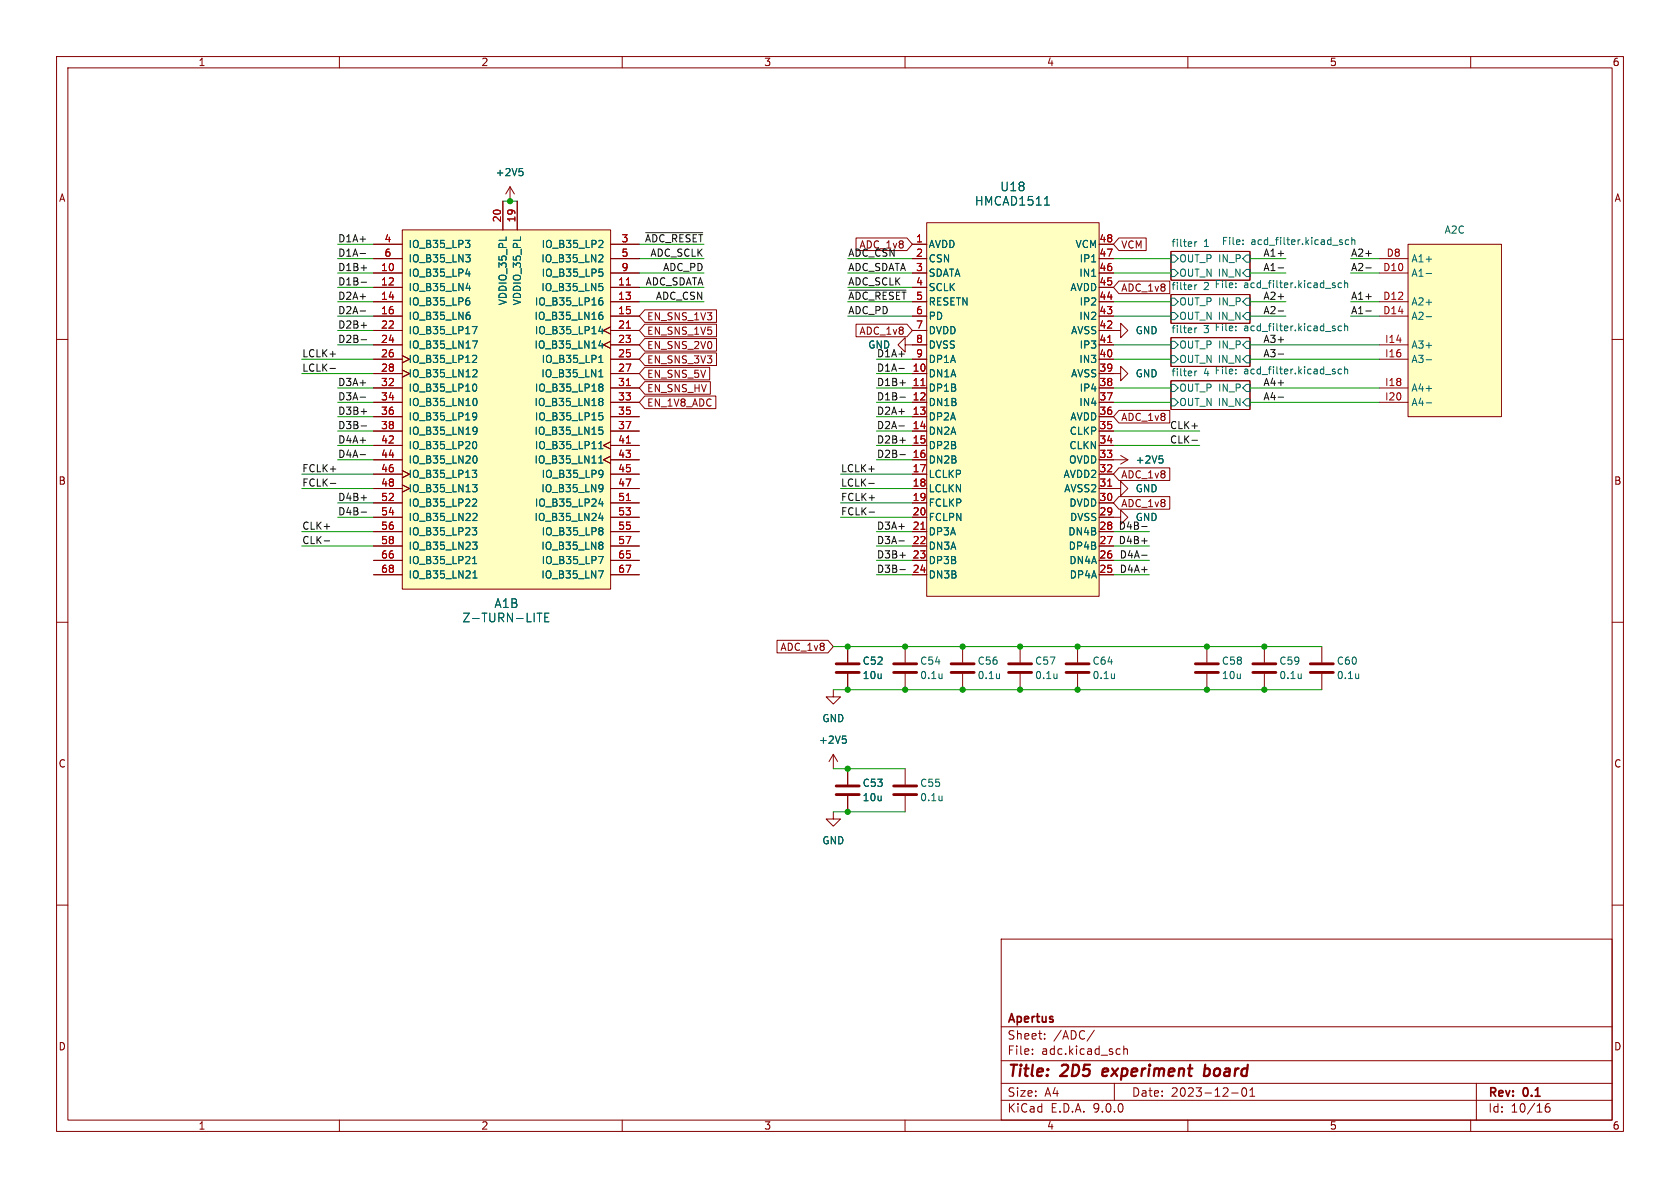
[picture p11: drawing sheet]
<svg xmlns="http://www.w3.org/2000/svg" width="297mm" height="210mm" viewBox="0 0 297 210" stroke-linecap="round" stroke-linejoin="round" font-family="sans-serif">
<g fill="none" stroke="#840000" stroke-width=".18">
<path d="M10 10h277v190h-277zM12 12h273v186h-273zM60 10v2M110 10v2M160 10v2M210 10v2M260 10v2M90.2 33l-.8 1.3M90.2 33l.7 1.3M90.2 33v2.6M207 44.5h14v5h-14zM207 59.7h14v5.1h-14z"/>
<path d="M207 52.1h14v5.1h-14zM10 60h2M207 67.3h14v5.1h-14zM285 60h2M10 110h2M170.2 114.3v2.8M170.2 119.1v2.8M190.5 114.3v2.8M190.5 119.1v2.8M285 110h2M10 160h2M177 166h108v32h-108z"/>
<path d="M285 160h2M60 198v2M110 198v2M160 198v2M177 194.5h108M177 191.5h108M177 187.5h108M177 181.5h108M182.5 186.3v.1M182.5 185.5v.1M184.7 183.6v.1M184.7 182.8v.1"/>
<path d="M193.5 182.1l-1.3 2M197 191.5v3M197.9 185.4l.1 .1M198 186.3l-.1 .1M198.7 184.9v1.5M198.7 185.5l.2-.1 .3 .1 .1 .9M210 198v2M217.7 193.2h1.2M219.7 192.4l.2-.1a.81 .81 0 0 1 .6 .6 .81 .81 0 0 1-.3 .8l-.2 .1a.81 .81 0 0 1-.3-1.4zM221 193.8h.8M221 192.7l.4-.4v1.5M260 198v2"/>
<path d="M261 191.5v6.5M273.9 195.1a.59 .59 0 0 0-.7 .6v.6l.1 .2 .4 .1 .3-.1v-.5l-.1-.3h-.4l-.3 .3"/>
</g>
<path d="M195.1 189l-.2 .9 .2 .3M195.9 189.4l-1 .1M213 189l.2-.1 .5 .1M213.1 188.2l-.3 2M213.7 190a.66 .66 0 0 1-.9 .1" fill="none" stroke="#840000" stroke-width=".4"/>
<g fill="none" stroke="#006464" stroke-width=".18">
<path d="M91.8 29.8h.6M92.2 30.3l.3 .2v.3l-.3 .3M207 47.6h.6l.7 .7-.7 .6h-.6zM207 45.1h.6l.7 .6-.7 .7h-.6zM207 55.2h.6l.7 .7-.7 .6h-.6zM207 52.7h.6l.7 .6-.7 .7h-.6zM211.2 42.7v.9M211.2 50.3v.9M211.2 58v.8M211.6 42.7l-.4 .3M211.6 58l-.4 .2M211.6 50.3l-.4 .3"/>
<path d="M218.5 50.1v.1M218.5 50.7v.2M218.5 57.7v.1M218.5 58.4v.1M219.7 43.1v.1M219.7 42.4v.2M220.3 47.6h.7v1.3h-.7l-.6-.6zM220.3 45.1h.7v1.3h-.7l-.6-.7zM220.3 55.2h.7v1.3h-.7l-.6-.6zM220.3 52.7h.7v1.3h-.7l-.6-.7zM235.7 50.4l.3 .1 .1 .2-.2 .2h-.2M235.7 58l.3 .1 .1 .2-.2 .2h-.2"/>
<path d="M235.7 57.6l.3 .1M235.7 50l.3 .1M237 42.8l.3 .1v.2l-.1 .1h-.3M237 42.4h.3M237.2 50.1l-.4-.1-.2 .2 .1 .6h.5M237.2 57.7l-.4-.1-.2 .3 .1 .5h.5M237.7 49.6v1.3M237.7 57.2v1.3M237.7 50.1l.2-.1 .3 .1 .1 .8M237.7 57.7l.2-.1 .3 .1 .1 .8M238.4 42.4h-.3l-.3 .2 .2 .6h.4M239 42.5l.2-.1h.3v.8"/>
<path d="M239 42v1.2M207 70.5h.6l.7 .6-.7 .7h-.6zM207 67.9h.6l.7 .7-.7 .6h-.6zM207 62.9h.6l.7 .6-.7 .6h-.6zM207 60.3h.6l.7 .7-.7 .6h-.6zM211.2 65.6v.8M211.6 65.6l-.4 .2M218.5 66v.1M218.5 65.3v.1M220.3 70.5h.7v1.3h-.7l-.6-.7zM220.3 67.9h.7v1.3h-.7l-.6-.6zM220.3 62.9h.7v1.2h-.7l-.6-.6z"/>
<path d="M220.3 60.3h.7v1.3h-.7l-.6-.6zM235.7 65.7h.3l.1 .2-.2 .2h-.2M235.7 65.2l.3 .1M237.2 65.3l-.4-.1-.2 .3 .1 .5h.5M237.7 65.4l.2-.2 .3 .1 .1 .8M237.7 64.8v1.3M176.7 119.1v.9M176.7 119.8l-.1 .1M197 119.1v.9M197 119.8v.1"/>
</g>
<path d="M168.1 117.3h4.1M168.1 118.9h4.1M188.5 117.3h4M188.5 118.9h4" fill="none" stroke="#840000" stroke-width=".51"/>
<path d="M163.8 39.4h30.5v66h-30.5z" fill="#ffffc2"/>
<g fill="none" stroke="#840000" stroke-width=".18">
<path d="M163.8 39.4h30.5v66h-30.5zM161.3 45.7h2.5M161.3 48.3h2.5M161.3 50.8h2.5M161.3 53.3h2.5M161.3 55.9h2.5M161.3 58.4h2.5M161.3 43.2h2.5M194.3 45.7h2.5M194.3 48.3h2.5M194.3 50.8h2.5M194.3 53.3h2.5"/>
<path d="M194.3 55.9h2.5M194.3 58.4h2.5M194.3 43.2h2.5M160 61v-1.3l-1.3 1.3 1.3 1.2v-1.2h3.8M161.3 63.5h2.5M161.3 66h2.5M161.3 68.6h2.5M161.3 71.1h2.5M161.3 73.7h2.5M161.3 76.2h2.5M161.3 78.7h2.5M194.3 61h2.5"/>
<path d="M194.3 63.5h2.5M194.3 66h2.5M194.3 68.6h2.5M194.3 71.1h2.5M194.3 73.7h2.5M194.3 76.2h2.5M194.3 78.7h2.5M161.3 81.3h2.5M161.3 83.8h2.5M161.3 86.4h2.5M161.3 88.9h2.5M161.3 91.4h2.5"/>
<path d="M161.3 94h2.5M161.3 96.5h2.5M161.3 99.1h2.5M194.3 81.3h2.5M194.3 83.8h2.5M194.3 86.4h2.5M194.3 88.9h2.5M194.3 91.4h2.5M194.3 94h2.5M194.3 96.5h2.5M194.3 99.1h2.5M161.3 101.6h2.5"/>
<path d="M194.3 101.6h2.5M213.4 114.3v2.8M213.4 119.1v2.8M223.5 114.3v2.8M223.5 119.1v2.8M233.7 114.3v2.8M233.7 119.1v2.8"/>
</g>
<path d="M162.8 68.2h.7M195.8 60.5h.7M162.8 93.6h.7M195.8 85.9h.7" fill="none" stroke="#a90000" stroke-width=".18"/>
<path d="M184.7 36.3h.8M184.9 35l.2-.3v1.6M193 46.3h.7M230 119.1v.9M230 119.8v.1M240.2 119.1v.9M240.2 119.8l-.1 .1" fill="none" stroke="#006464" stroke-width=".18"/>
<path d="M211.3 117.3h4.1M211.3 118.9h4.1M221.5 117.3h4.1M221.5 118.9h4.1M231.6 117.3h4.1M231.6 118.9h4.1" fill="none" stroke="#840000" stroke-width=".51"/>
<path d="M248.9 43.2h16.5v30.5h-16.5z" fill="#ffffc2"/>
<g fill="none" stroke="#840000" stroke-width=".18">
<path d="M196.8 58.4h1.3v-1.2l1.3 1.2-1.3 1.3v-1.3M243.8 45.7h5.1M243.8 48.3h5.1M243.8 53.3h5.1M243.8 55.9h5.1M248.9 43.2h16.5v30.5h-16.5zM196.8 66h1.3v-1.2l1.3 1.2-1.3 1.3v-1.3M243.8 61h5.1M243.8 63.5h5.1M243.8 68.6h5.1M243.8 71.1h5.1M149.9 114.3v2.8"/>
<path d="M149.9 119.1v2.8M160 114.3v2.8M160 119.1v2.8"/>
</g>
<path d="M252.1 48.4h1M252.1 56h1M252.1 63.6h1M252.1 71.2h1M166.5 119.1v.9M166.5 119.8v.1" fill="none" stroke="#006464" stroke-width=".18"/>
<path d="M147.8 117.3h4.1M147.8 118.9h4.1M158 117.3h4.1M158 118.9h4.1" fill="none" stroke="#840000" stroke-width=".51"/>
<path d="M71.1 40.6h36.8v63.5h-36.8z" fill="#ffffc2"/>
<g fill="none" stroke="#840000" stroke-width=".18">
<path d="M88.9 35.6v5M91.4 35.6v5M66 43.2h5.1M66 45.7h5.1M66 48.3h5.1M66 50.8h5.1M66 53.3h5.1M66 55.9h5.1M66 58.4h5.1M71.1 40.6h36.8v63.5h-36.8zM107.9 57.8l-1.2 .6 1.2 .7M107.9 43.2h5.1"/>
<path d="M107.9 45.7h5.1M107.9 48.3h5.1M107.9 50.8h5.1M107.9 53.3h5.1M107.9 55.9h5.1M107.9 58.4h5.1M114 54.8h12.7v2.2h-12.7l-1-1.1zM114 57.3h12.7v2.2h-12.7l-1-1.1zM114 59.8h12.7v2.3h-12.7l-1-1.1zM151.3 57.3h9l1 1.1-1 1.1h-9zM151.3 42.1h9l1 1.1-1 1.1h-9zM161.3 43.2h2.5"/>
<path d="M161.3 45.7h2.5M161.3 48.3h2.5M161.3 50.8h2.5M161.3 53.3h2.5M161.3 55.9h2.5M161.3 58.4h2.5M194.3 43.2h2.5M194.3 45.7h2.5M194.3 48.3h2.5M194.3 50.8h2.5M194.3 53.3h2.5M194.3 55.9h2.5"/>
<path d="M194.3 58.4h2.5M197.8 49.7h9v2.2h-9l-1-1.1zM197.8 42.1h4.8v2.2h-4.8l-1-1.1zM66 61h5.1M66 63.5h5.1M66 66h5.1M66 68.6h5.1M66 71.1h5.1M66 73.7h5.1M66 76.2h5.1M66 78.7h5.1M71.1 62.9l1.3 .6-1.3 .6"/>
<path d="M71.1 65.4l1.3 .6-1.3 .7M107.9 60.3l-1.2 .7 1.2 .6M107.9 78.1l-1.2 .6 1.2 .7M107.9 61h5.1M107.9 63.5h5.1M107.9 66h5.1M107.9 68.6h5.1M107.9 71.1h5.1M107.9 73.7h5.1M107.9 76.2h5.1M107.9 78.7h5.1M114 67.5h11.6v2.2h-11.6l-1-1.1z"/>
<path d="M114 64.9h11.5v2.3h-11.5l-1-1.2zM114 70h12.5v2.2h-12.5l-1-1.1zM114 62.4h12.7v2.2h-12.7l-1-1.1zM161.3 61h2.5M161.3 63.5h2.5M161.3 66h2.5M161.3 68.6h2.5M161.3 71.1h2.5M161.3 73.7h2.5M161.3 76.2h2.5M161.3 78.7h2.5M194.3 61h2.5"/>
<path d="M194.3 63.5h2.5M194.3 66h2.5M194.3 68.6h2.5M194.3 71.1h2.5M194.3 73.7h2.5M194.3 76.2h2.5M194.3 78.7h2.5M197.8 72.5h9v2.3h-9l-1-1.1zM66 81.3h5.1M66 83.8h5.1M66 86.4h5.1M66 88.9h5.1"/>
<path d="M66 91.4h5.1M66 94h5.1M66 96.5h5.1M66 99.1h5.1M71.1 83.2l1.3 .6-1.3 .7M71.1 85.7l1.3 .7-1.3 .6M107.9 80.6l-1.2 .7 1.2 .6M107.9 81.3h5.1M107.9 83.8h5.1M107.9 86.4h5.1M107.9 88.9h5.1M107.9 91.4h5.1"/>
<path d="M107.9 94h5.1M107.9 96.5h5.1M107.9 99.1h5.1M161.3 81.3h2.5M161.3 83.8h2.5M161.3 86.4h2.5M161.3 88.9h2.5M161.3 91.4h2.5M161.3 94h2.5M161.3 96.5h2.5M161.3 99.1h2.5M194.3 86.4h3.8v-1.3l1.3 1.3-1.3 1.2v-1.2"/>
<path d="M194.3 91.4h3.8v-1.2l1.3 1.2-1.3 1.3v-1.3M194.3 81.3h5.1M194.3 83.8h2.5M194.3 88.9h2.5M194.3 94h2.5M194.3 96.5h2.5M194.3 99.1h2.5M197.8 82.7h9v2.2h-9l-1-1.1zM197.8 87.8h9v2.2h-9l-1-1.1zM198.1 80.5l1.3 .8M199.4 81.3l-1.3 .7M66 101.6h5.1"/>
<path d="M107.9 101.6h5.1M137.4 113.2h9l.9 1.1-.9 1.1h-9zM149.9 114.3v2.8M149.9 119.1v2.8M161.3 101.6h2.5M180.3 114.3v2.8M180.3 119.1v2.8M194.3 101.6h2.5M147.3 121.9v1.3h1.3l-1.3 1.3-1.3-1.3h1.3M147.3 133.4l-.7 1.2M147.3 133.4l.8 1.2M147.3 133.4v2.5"/>
<path d="M149.9 135.9v2.8M160 135.9v2.8M147.3 143.5v1.3h1.3l-1.3 1.3-1.3-1.3h1.3M149.9 140.7v2.8M160 140.7v2.8"/>
</g>
<g fill="none" stroke="#006464" stroke-width=".18">
<path d="M91.8 29.8h.6M92.2 30.3l.3 .2v.3l-.3 .3M184.7 36.3h.8M184.9 35l.2-.3v1.6M82.3 42.5h.8l-.5 .5M82.3 45h.8l-.4 .5M82.3 48.4h.8M82.4 51h.8M82.6 53.1h.2l.3 .3-.1 .4-.4 .1M82.7 52.6h.2M82.8 55.2h.2M82.8 43l.3 .2v.3l-.3 .3"/>
<path d="M82.9 45.5l.2 .3v.3l-.2 .2M82.9 55.7l.2 .2v.3l-.2 .3M82.9 48v.8M83 50.5v.9M83.5 57.7h.8l-.5 1.3M105.9 47.6h.6M105.9 50.1h.6M106 42.5l.5 .1 .1 .3-.8 .9h.8M106 48.1h.3l.3 .2-.1 .5h-.5M106.1 53.1h.2l.3 .3-.1 .4-.4 .1M106.1 55.7h.2l.3 .2-.1 .4-.4 .2M106.2 57.7l-.3 .9h.8"/>
<path d="M106.3 50.6l.3 .2v.3l-.3 .3M106.3 45l.3 .3-.1 .3-.7 .7h.8M106.5 52.6l-.4 .1M106.5 55.2l-.4 .1M106.5 58.2v.8M193 46.3h.7M83.5 60.3h.9l-.6 1.2M83.7 62.8l.4 .1 .2 .3-.8 .9h.8M83.7 68l.1-.1a.68 .68 0 0 1 .5 .6 .68 .68 0 0 1-.5 .7l-.1-.1M83.7 78.1l.1-.1a.68 .68 0 0 1 .5 .7 .68 .68 0 0 1-.5 .6h-.1M83.8 73l.4 .1a.84 .84 0 0 1-.3 1.1h-.2M83.8 65.3l.4 .1 .1 .3-.8 .9h.8"/>
<path d="M83.8 70.5l.1-.1a.68 .68 0 0 1 .4 .7 .68 .68 0 0 1-.4 .6l-.1-.1M83.8 75.5l.5 .1a.84 .84 0 0 1-.3 1.2h-.3M84.3 73.5l-.3 .3h-.2M84.3 76.1l-.2 .2h-.3M105.9 64.1h.7M105.9 66.6h.7M105.9 79.3h.7M105.9 78.4l.3-.4v1.3M105.9 73h.6M105.9 75.5h.6M106 63.1l.2-.3v1.3M106 65.7l.2-.4v1.3"/>
<path d="M106 73.5h.3l.3 .2-.1 .5h-.5M106 76h.3l.3 .2-.1 .5-.5 .1M106.1 67.9h.2l.3 .2-.3 .3M106.1 70.4h.2l.3 .3-.3 .3M106.1 68.4h.2M106.1 71h.2M106.2 60.2l-.3 .9h.8M106.3 68.4l.3 .3v.2l-.1 .2-.4 .1M106.3 71l.3 .2v.3l-.1 .1-.4 .1M106.5 60.7v.8M83.5 83.1h.8l-.5 .5 .4 .1 .1 .5-.3 .2h-.3M83.5 93.3h.8l-.5 .5 .4 .1 .1 .4-.3 .3h-.3"/>
<path d="M83.5 85.7h.8l-.4 .5 .4 .1v.4l-.2 .2h-.4M83.5 95.8h.8l-.4 .5 .4 .1v.5l-.2 .2h-.4M83.5 99.6h.8M83.5 98.7l.4-.3v1.2M83.7 88.2l.4 .1 .2 .3-.8 .9h.8M83.8 80.7l.1-.1a.68 .68 0 0 1 .4 .6 .68 .68 0 0 1-.4 .7l-.1-.1M83.8 90.7l.4 .1 .1 .3-.8 .9h.8M105.8 98.4h.9l-.6 1.2M105.9 81.9h.7M105.9 81l.3-.4v1.3M106.1 83.1l.4 .2a.84 .84 0 0 1-.3 1.1M106.1 93.3h.2l.3 .2-.3 .3"/>
<path d="M106.1 93.8h.2M106.2 88.1l-.3 1h.8M106.2 90.7l-.3 .9h.8M106.3 93.8l.3 .3v.2l-.1 .2-.4 .1M106.3 85.7l.2 .1a1.03 1.03 0 0 1-.2 1.1M106.3 95.8l.3 .3-.3 .3 .3 .2v.3l-.3 .2M106.5 88.6v.9M106.5 91.2v.8M106.6 83.7l-.3 .2h-.2M106.6 86.2l-.3 .3M204.9 80.6h.6M205.4 81.1l.2 .2v.3l-.2 .3"/>
<path d="M83.6 102.2h.7M83.6 101.3l.4-.4v1.3M94.9 108.4h.9M95.4 108.4v1.5M96.3 109.1h.5M97 108.4h-.7v1.5h.7M105.8 100.9h.9l-.6 1.3M186.9 119.1v.9M186.9 119.8l-.1 .1M149 130.1h.6M149.4 130.6l.2 .2v.3l-.2 .3M166.5 140.7v.8"/>
<path d="M166.5 141.4v.1"/>
</g>
<path d="M110.7 50.4h.8M110.7 58h.8M110.7 68.2h.8M110.7 78.3h.8M162.8 68.2h.7M195.8 60.5h.7M110.7 88.5h.8M162.8 93.6h.7M195.8 85.9h.7" fill="none" stroke="#a90000" stroke-width=".18"/>
<path d="M178.3 117.3h4.1M178.3 118.9h4.1M147.8 138.9h4.1M158 138.9h4.1M147.8 140.5h4.1M158 140.5h4.1" fill="none" stroke="#840000" stroke-width=".51"/>
<g fill="none" stroke="#0f0f0f" stroke-width=".18">
<path d="M63.7 55h.9M63.7 44.8h.9M63.8 47.4h1M63.8 57.5h1M63.8 49.9h1M114.1 41.1h10.1M150.1 51.3h10.1M226 47.4h.9M226 55h.9M241.5 47.4h.9M241.5 55h.9M58.3 65.1h1"/>
<path d="M63.7 70.2h.9M63.8 75.3h1M63.8 60.1h1M63.8 72.8h1M158.9 75.3h1M158.9 65.1h1M159.1 77.8h1M159.1 67.7h1M159.1 70.2h1M210.7 77.8h1M226 70.2h.9M226 62.6h.9"/>
<path d="M57.3 95.6h1M58.4 85.5h1M63.7 80.4h.9M63.8 90.5h1M63.8 88h1M153.6 85.5h1M153.6 90.5h1M158.9 95.6h1M159.1 80.4h1M159.1 98.2h1M201.8 95.6h1M201.8 98.2h1"/>
<path d="M201.8 93.1h1M159.1 100.7h1"/>
</g>
<g fill="none" stroke="#009600" stroke-width=".18">
<path d="M88.9 35.6h2.5M59.7 45.7h6.3M59.7 53.3h6.3M59.7 50.8h6.3M59.7 48.3h6.3M59.7 43.2h6.3M59.7 55.9h6.3M59.7 58.4h6.3M113 45.7h11.5M113 53.3h11.5M113 50.8h11.5M113 48.3h11.5"/>
<path d="M113 43.2h11.5M149.9 45.7h11.4M149.9 53.3h11.4M149.9 50.8h11.4M149.9 48.3h11.4M149.9 55.9h11.4M196.8 45.7h10.2M196.8 53.3h10.2M196.8 48.3h10.2M196.8 55.9h10.2M221 45.7h6.3M221 53.3h6.3"/>
<path d="M221 48.3h6.3M221 55.9h6.3M238.8 45.7h5M238.8 53.3h5M238.8 48.3h5M238.8 55.9h5M53.3 66h12.7M53.3 63.5h12.7M59.7 76.2h6.3M59.7 78.7h6.3M59.7 73.7h6.3M59.7 68.6h6.3"/>
<path d="M59.7 71.1h6.3M59.7 61h6.3M154.9 76.2h6.4M154.9 78.7h6.4M154.9 73.7h6.4M154.9 68.6h6.4M154.9 71.1h6.4M154.9 66h6.4M154.9 63.5h6.4M196.8 76.2h15.3M196.8 78.7h15.3M196.8 68.6h10.2"/>
<path d="M196.8 71.1h10.2M196.8 61h10.2M196.8 63.5h10.2M221 68.6h22.8M221 71.1h22.8M221 61h22.8M221 63.5h22.8M53.3 86.4h12.7M53.3 94h12.7M53.3 96.5h12.7M53.3 83.8h12.7M59.7 88.9h6.3"/>
<path d="M59.7 91.4h6.3M59.7 81.3h6.3M148.6 88.9h12.7M148.6 86.4h12.7M148.6 91.4h12.7M148.6 83.8h12.7M154.9 99.1h6.4M154.9 94h6.4M154.9 96.5h6.4M154.9 81.3h6.4M196.8 99.1h6.4M196.8 94h6.4"/>
<path d="M196.8 96.5h6.4M147.3 114.3h86.4M154.9 101.6h6.4M196.8 101.6h6.4M147.3 135.9h12.7M147.3 121.9h86.4M147.3 143.5h12.7"/>
</g>
<g fill="#009600" stroke="#009600" stroke-width=".18">
<circle cx="190.5" cy="121.9" r=".46"/>
<circle cx="190.5" cy="114.3" r=".46"/>
<circle cx="223.5" cy="114.3" r=".46"/>
<circle cx="213.4" cy="114.3" r=".46"/>
<circle cx="213.4" cy="121.9" r=".46"/>
<circle cx="223.5" cy="121.9" r=".46"/>
<circle cx="149.9" cy="114.3" r=".46"/>
<circle cx="160" cy="114.3" r=".46"/>
<circle cx="170.2" cy="114.3" r=".46"/>
<circle cx="160" cy="121.9" r=".46"/>
<circle cx="170.2" cy="121.9" r=".46"/>
<circle cx="149.9" cy="121.9" r=".46"/>
<circle cx="180.3" cy="121.9" r=".46"/>
<circle cx="180.3" cy="114.3" r=".46"/>
<circle cx="149.9" cy="135.9" r=".46"/>
<circle cx="149.9" cy="143.5" r=".46"/>
<circle cx="90.2" cy="35.6" r=".46"/>
</g>
<g font-size="2.8" fill="#840000">
<text x="178" y="190.9">Title:</text>
<text x="187.7" y="190.9">2D5</text>
<text x="195.8" y="190.9">experiment</text>
<text x="214.5" y="190.9">board</text>
</g>
<g font-size="2.1" fill="#006464">
<text x="176.7" y="34">U18</text>
<text x="172.2" y="36.6">HMCAD1511</text>
<text x="87.3" y="107.7">A1B</text>
<text x="81.7" y="110.2">Z-TURN-LITE</text>
</g>
<g font-size="2.1" fill="#840000">
<text x="178" y="184">Sheet:</text>
<text x="178" y="181.2">Apertus</text>
<text x="186.2" y="184">/ADC/</text>
<text x="178" y="186.7">File:</text>
<text x="184.1" y="186.7">adc.kicad_sch</text>
<text x="178" y="196.9">KiCad</text>
<text x="178" y="194.1">Size:</text>
<text x="184.7" y="194.1">A4</text>
<text x="185.7" y="196.9">E.D.A.</text>
<text x="193.3" y="196.9">9.0.0</text>
<text x="200" y="194.1">Date:</text>
<text x="207" y="194.1">2023-12-01</text>
<text x="263" y="194.3">Rev:</text>
<text x="263" y="196.9">Id:</text>
<text x="267.1" y="196.9">10/16</text>
<text x="269.4" y="194.3">0.1</text>
</g>
<g font-size="1.8" fill="#840000">
<text x="35" y="11.9">1</text>
<text x="85" y="11.9">2</text>
<text x="135" y="11.9">3</text>
<text x="185" y="11.9">4</text>
<text x="235" y="11.9">5</text>
<text x="285" y="11.9">6</text>
<text x="10.3" y="35.9">A</text>
<text x="285.3" y="35.9">A</text>
<text x="198.1" y="44.1">VCM</text>
<text x="198.1" y="51.8">ADC_1v8</text>
<text x="114.3" y="56.8">EN_SNS_1V3</text>
<text x="114.3" y="59.4">EN_SNS_1V5</text>
<text x="151.8" y="59.4">ADC_1v8</text>
<text x="114.3" y="64.5">EN_SNS_3V3</text>
<text x="114.3" y="61.9">EN_SNS_2V0</text>
<text x="114.3" y="69.5">EN_SNS_HV</text>
<text x="114.3" y="67">EN_SNS_5V</text>
<text x="114.3" y="72.1">EN_1V8_ADC</text>
<text x="198.1" y="74.6">ADC_1v8</text>
<text x="10.3" y="85.9">B</text>
<text x="198.1" y="84.8">ADC_1v8</text>
<text x="198.1" y="89.9">ADC_1v8</text>
<text x="285.3" y="85.9">B</text>
<text x="137.9" y="115.3">ADC_1v8</text>
<text x="10.3" y="135.9">C</text>
<text x="285.3" y="135.9">C</text>
<text x="10.3" y="185.9">D</text>
<text x="285.3" y="185.9">D</text>
<text x="35" y="199.9">1</text>
<text x="85" y="199.9">2</text>
<text x="135" y="199.9">3</text>
<text x="185" y="199.9">4</text>
<text x="235" y="199.9">5</text>
<text x="285" y="199.9">6</text>
</g>
<g font-size="1.8" fill="#006464">
<text x="87.5" y="31.3">+2V5</text>
<text x="255.3" y="41.5">A2C</text>
<text x="72.1" y="44">IO_B35_LP3</text>
<text x="72.1" y="46.6">IO_B35_LN3</text>
<text x="95.6" y="46.6">IO_B35_LN2</text>
<text x="95.7" y="44">IO_B35_LP2</text>
<text x="164.1" y="46.6">CSN</text>
<text x="164.1" y="44">AVDD</text>
<text x="190" y="44">VCM</text>
<text x="190.8" y="46.6">IP1</text>
<text x="207" y="43.7">filter</text>
<text x="208.4" y="46.6">OUT_P IN_P</text>
<text x="212.8" y="43.7">1</text>
<text x="215.9" y="43.6">File:</text>
<text x="221.1" y="43.6">acd_filter.kicad_sch</text>
<text x="249.4" y="46.6">A1+</text>
<text x="72.1" y="49.1">IO_B35_LP4</text>
<text x="72.1" y="51.7">IO_B35_LN4</text>
<text x="95.6" y="51.7">IO_B35_LN5</text>
<text x="95.7" y="49.1">IO_B35_LP5</text>
<text x="164.1" y="49.1">SDATA</text>
<text x="164.1" y="51.7">SCLK</text>
<text x="189.1" y="51.7">AVDD</text>
<text x="190.7" y="49.1">IN1</text>
<text x="207" y="51.4">filter</text>
<text x="208.4" y="49.1">OUT_N IN_N</text>
<text x="212.8" y="51.4">2 File:</text>
<text x="219.9" y="51.3">acd_filter.kicad_sch</text>
<text x="249.4" y="49.1">A1-</text>
<text x="72.1" y="54.2">IO_B35_LP6</text>
<text x="72.1" y="56.7">IO_B35_LN6</text>
<text x="72.1" y="59.3">IO_B35_LP17</text>
<text x="89.8" y="54.1" transform="rotate(-90 89.8 54.1)">VDDIO_35_PL</text>
<text x="92.3" y="54.1" transform="rotate(-90 92.3 54.1)">VDDIO_35_PL</text>
<text x="94.4" y="56.7">IO_B35_LN16</text>
<text x="94.5" y="54.2">IO_B35_LP16</text>
<text x="94.5" y="59.3">IO_B35_LP14</text>
<text x="164.1" y="54.2">RESETN</text>
<text x="164.1" y="56.7">PD</text>
<text x="164.1" y="59.3">DVDD</text>
<text x="189.3" y="59.3">AVSS</text>
<text x="190.7" y="56.7">IN2</text>
<text x="190.8" y="54.2">IP2</text>
<text x="200.7" y="59.3">GND</text>
<text x="207" y="59">filter</text>
<text x="208.4" y="56.7">OUT_N IN_N</text>
<text x="208.4" y="54.2">OUT_P IN_P</text>
<text x="212.8" y="59">3 File:</text>
<text x="219.9" y="58.9">acd_filter.kicad_sch</text>
<text x="249.4" y="54.2">A2+</text>
<text x="249.4" y="56.7">A2-</text>
<text x="72.1" y="61.8">IO_B35_LN17</text>
<text x="72.1" y="64.4">IO_B35_LP12</text>
<text x="94.4" y="61.8">IO_B35_LN14</text>
<text x="95.7" y="64.4">IO_B35_LP1</text>
<text x="153.4" y="61.8">GND</text>
<text x="164.1" y="61.8">DVSS</text>
<text x="164.1" y="64.4">DP1A</text>
<text x="190.7" y="64.4">IN3</text>
<text x="190.8" y="61.8">IP3</text>
<text x="208.4" y="64.4">OUT_N IN_N</text>
<text x="208.4" y="61.8">OUT_P IN_P</text>
<text x="249.4" y="61.8">A3+</text>
<text x="249.4" y="64.4">A3-</text>
<text x="72.1" y="66.9">IO_B35_LN12</text>
<text x="72.1" y="69.4">IO_B35_LP10</text>
<text x="72.1" y="72">IO_B35_LN10</text>
<text x="94.4" y="72">IO_B35_LN18</text>
<text x="94.5" y="69.4">IO_B35_LP18</text>
<text x="95.6" y="66.9">IO_B35_LN1</text>
<text x="164.1" y="66.9">DN1A</text>
<text x="164.1" y="69.4">DP1B</text>
<text x="164.1" y="72">DN1B</text>
<text x="189.3" y="66.9">AVSS</text>
<text x="190.7" y="72">IN4</text>
<text x="190.8" y="69.4">IP4</text>
<text x="200.7" y="66.9">GND</text>
<text x="207" y="66.6">filter</text>
<text x="208.4" y="72">OUT_N IN_N</text>
<text x="208.4" y="69.4">OUT_P IN_P</text>
<text x="212.8" y="66.6">4 File:</text>
<text x="219.9" y="66.5">acd_filter.kicad_sch</text>
<text x="249.4" y="69.4">A4+</text>
<text x="249.4" y="72">A4-</text>
<text x="72.1" y="74.5">IO_B35_LP19</text>
<text x="72.1" y="77.1">IO_B35_LN19</text>
<text x="94.4" y="77.1">IO_B35_LN15</text>
<text x="94.5" y="74.5">IO_B35_LP15</text>
<text x="164.1" y="74.5">DP2A</text>
<text x="164.1" y="77.1">DN2A</text>
<text x="189" y="77.1">CLKP</text>
<text x="189.1" y="74.5">AVDD</text>
<text x="72.1" y="79.6">IO_B35_LP20</text>
<text x="72.1" y="82.1">IO_B35_LN20</text>
<text x="94.4" y="82.1">IO_B35_LN11</text>
<text x="94.5" y="79.6">IO_B35_LP11</text>
<text x="164.1" y="79.6">DP2B</text>
<text x="164.1" y="82.1">DN2B</text>
<text x="188.9" y="82.1">OVDD</text>
<text x="189" y="79.6">CLKN</text>
<text x="200.7" y="82.1">+2V5</text>
<text x="72.1" y="84.7">IO_B35_LP13</text>
<text x="72.1" y="87.2">IO_B35_LN13</text>
<text x="72.1" y="89.8">IO_B35_LP22</text>
<text x="94.5" y="89.8">IO_B35_LP24</text>
<text x="95.6" y="87.2">IO_B35_LN9</text>
<text x="95.7" y="84.7">IO_B35_LP9</text>
<text x="164.1" y="84.7">LCLKP</text>
<text x="164.1" y="87.2">LCLKN</text>
<text x="164.1" y="89.8">FCLKP</text>
<text x="187.9" y="84.7">AVDD2</text>
<text x="188" y="87.2">AVSS2</text>
<text x="189" y="89.8">DVDD</text>
<text x="200.7" y="87.2">GND</text>
<text x="72.1" y="92.3">IO_B35_LN22</text>
<text x="72.1" y="94.8">IO_B35_LP23</text>
<text x="94.4" y="92.3">IO_B35_LN24</text>
<text x="95.7" y="94.8">IO_B35_LP8</text>
<text x="164.1" y="92.3">FCLPN</text>
<text x="164.1" y="94.8">DP3A</text>
<text x="188.8" y="94.8">DN4B</text>
<text x="189.1" y="92.3">DVSS</text>
<text x="197.7" y="93.7">D4B-</text>
<text x="200.7" y="92.3">GND</text>
<text x="72.1" y="97.4">IO_B35_LN23</text>
<text x="72.1" y="99.9">IO_B35_LP21</text>
<text x="95.6" y="97.4">IO_B35_LN8</text>
<text x="95.7" y="99.9">IO_B35_LP7</text>
<text x="164.1" y="97.4">DN3A</text>
<text x="164.1" y="99.9">DP3B</text>
<text x="188.8" y="97.4">DP4B</text>
<text x="189" y="99.9">DN4A</text>
<text x="72.1" y="102.5">IO_B35_LN21</text>
<text x="95.6" y="102.5">IO_B35_LN7</text>
<text x="164.1" y="102.5">DN3B</text>
<text x="189" y="102.5">DP4A</text>
<text x="152.4" y="117.7">C52</text>
<text x="162.6" y="117.7">C54</text>
<text x="172.7" y="117.7">C56</text>
<text x="182.9" y="117.7">C57</text>
<text x="193" y="117.7">C64</text>
<text x="215.9" y="117.7">C58</text>
<text x="226.1" y="117.7">C59</text>
<text x="236.2" y="117.7">C60</text>
<text x="152.4" y="120.2">10u</text>
<text x="162.6" y="120.2">0.1u</text>
<text x="172.7" y="120.2">0.1u</text>
<text x="182.9" y="120.2">0.1u</text>
<text x="193" y="120.2">0.1u</text>
<text x="215.9" y="120.2">10u</text>
<text x="226.1" y="120.2">0.1u</text>
<text x="236.2" y="120.2">0.1u</text>
<text x="144.7" y="131.7">+2V5</text>
<text x="145.3" y="127.9">GND</text>
<text x="152.4" y="139.3">C53</text>
<text x="152.4" y="141.8">10u</text>
<text x="162.6" y="139.3">C55</text>
<text x="162.6" y="141.8">0.1u</text>
<text x="145.3" y="149.5">GND</text>
</g>
<g font-size="1.8" fill="#a90000">
<text x="88.6" y="39.4" transform="rotate(-90 88.6 39.4)">20</text>
<text x="91.2" y="39.4" transform="rotate(-90 91.2 39.4)">19</text>
<text x="67.9" y="42.9">4</text>
<text x="67.9" y="45.5">6</text>
<text x="109.8" y="42.9">3</text>
<text x="109.8" y="45.5">5</text>
<text x="161.9" y="45.5">2</text>
<text x="161.9" y="42.9">1</text>
<text x="194.3" y="42.9">48</text>
<text x="194.3" y="45.5">47</text>
<text x="245" y="45.5">D8</text>
<text x="67.3" y="48">10</text>
<text x="67.3" y="50.5">12</text>
<text x="67.3" y="53.1">14</text>
<text x="109.2" y="50.5">11</text>
<text x="109.2" y="53.1">13</text>
<text x="109.8" y="48">9</text>
<text x="161.9" y="48">3</text>
<text x="161.9" y="50.5">4</text>
<text x="161.9" y="53.1">5</text>
<text x="194.3" y="48">46</text>
<text x="194.3" y="50.5">45</text>
<text x="194.3" y="53.1">44</text>
<text x="244.4" y="48">D10</text>
<text x="244.4" y="53.1">D12</text>
<text x="67.3" y="55.6">16</text>
<text x="67.3" y="58.2">22</text>
<text x="109.2" y="55.6">15</text>
<text x="109.2" y="58.2">21</text>
<text x="161.9" y="55.6">6</text>
<text x="161.9" y="58.2">7</text>
<text x="194.3" y="55.6">43</text>
<text x="194.3" y="58.2">42</text>
<text x="244.4" y="55.6">D14</text>
<text x="67.3" y="60.7">24</text>
<text x="67.3" y="63.2">26</text>
<text x="67.3" y="65.8">28</text>
<text x="109.2" y="60.7">23</text>
<text x="109.2" y="63.2">25</text>
<text x="109.2" y="65.8">27</text>
<text x="161.2" y="65.8">10</text>
<text x="161.9" y="60.7">8</text>
<text x="161.9" y="63.2">9</text>
<text x="194.3" y="60.7">41</text>
<text x="194.3" y="63.2">40</text>
<text x="194.3" y="65.8">39</text>
<text x="244.8" y="60.7">I14</text>
<text x="244.8" y="63.2">I16</text>
<text x="67.3" y="68.3">32</text>
<text x="67.3" y="70.9">34</text>
<text x="109.2" y="68.3">31</text>
<text x="109.2" y="70.9">33</text>
<text x="161.2" y="68.3">11</text>
<text x="161.2" y="70.9">12</text>
<text x="194.3" y="68.3">38</text>
<text x="194.3" y="70.9">37</text>
<text x="244.8" y="68.3">I18</text>
<text x="244.8" y="70.9">I20</text>
<text x="67.3" y="73.4">36</text>
<text x="67.3" y="75.9">38</text>
<text x="109.2" y="73.4">35</text>
<text x="109.2" y="75.9">37</text>
<text x="161.2" y="73.4">13</text>
<text x="161.2" y="75.9">14</text>
<text x="194.3" y="73.4">36</text>
<text x="194.3" y="75.9">35</text>
<text x="67.3" y="78.5">42</text>
<text x="67.3" y="81">44</text>
<text x="67.3" y="83.6">46</text>
<text x="109.2" y="78.5">41</text>
<text x="109.2" y="81">43</text>
<text x="109.2" y="83.6">45</text>
<text x="161.2" y="78.5">15</text>
<text x="161.2" y="81">16</text>
<text x="161.2" y="83.6">17</text>
<text x="194.3" y="78.5">34</text>
<text x="194.3" y="81">33</text>
<text x="194.3" y="83.6">32</text>
<text x="67.3" y="86.1">48</text>
<text x="67.3" y="88.6">52</text>
<text x="109.2" y="86.1">47</text>
<text x="109.2" y="88.6">51</text>
<text x="161.2" y="86.1">18</text>
<text x="161.2" y="88.6">19</text>
<text x="194.3" y="86.1">31</text>
<text x="194.3" y="88.6">30</text>
<text x="67.3" y="91.2">54</text>
<text x="67.3" y="93.7">56</text>
<text x="109.2" y="91.2">53</text>
<text x="109.2" y="93.7">55</text>
<text x="161.2" y="91.2">20</text>
<text x="161.2" y="93.7">21</text>
<text x="194.3" y="91.2">29</text>
<text x="194.3" y="93.7">28</text>
<text x="67.3" y="96.3">58</text>
<text x="67.3" y="98.8">66</text>
<text x="67.3" y="101.3">68</text>
<text x="109.2" y="96.3">57</text>
<text x="109.2" y="98.8">65</text>
<text x="109.2" y="101.3">67</text>
<text x="161.2" y="96.3">22</text>
<text x="161.2" y="98.8">23</text>
<text x="161.2" y="101.3">24</text>
<text x="194.3" y="96.3">27</text>
<text x="194.3" y="98.8">26</text>
<text x="194.3" y="101.3">25</text>
</g>
<g font-size="1.8" fill="#0f0f0f">
<text x="59.7" y="45.5">D1A-</text>
<text x="59.7" y="42.9">D1A+</text>
<text x="59.7" y="48">D1B+</text>
<text x="113.9" y="42.9">~{ADC_RESET}</text>
<text x="114.9" y="45.5">ADC_SCLK</text>
<text x="117.1" y="48">ADC_PD</text>
<text x="149.9" y="48">ADC_SDATA</text>
<text x="149.9" y="45.5">ADC_CSN</text>
<text x="151.8" y="44.1">ADC_1v8</text>
<text x="223.3" y="45.5">A1+</text>
<text x="223.3" y="48">A1-</text>
<text x="238.8" y="45.5">A2+</text>
<text x="238.8" y="48">A2-</text>
<text x="59.7" y="53.1">D2A+</text>
<text x="59.7" y="50.5">D1B-</text>
<text x="114" y="50.5">ADC_SDATA</text>
<text x="115.9" y="53.1">ADC_CSN</text>
<text x="149.9" y="53.1">~{ADC_RESET}</text>
<text x="149.9" y="50.5">ADC_SCLK</text>
<text x="223.3" y="53.1">A2+</text>
<text x="238.8" y="53.1">A1+</text>
<text x="59.7" y="58.2">D2B+</text>
<text x="59.7" y="55.6">D2A-</text>
<text x="149.9" y="55.6">ADC_PD</text>
<text x="223.3" y="55.6">A2-</text>
<text x="238.8" y="55.6">A1-</text>
<text x="53.3" y="63.2">LCLK+</text>
<text x="53.3" y="65.8">LCLK-</text>
<text x="59.7" y="60.7">D2B-</text>
<text x="154.9" y="63.2">D1A+</text>
<text x="154.9" y="65.8">D1A-</text>
<text x="223.3" y="63.2">A3-</text>
<text x="223.3" y="60.7">A3+</text>
<text x="59.7" y="68.3">D3A+</text>
<text x="59.7" y="70.9">D3A-</text>
<text x="154.9" y="68.3">D1B+</text>
<text x="154.9" y="70.9">D1B-</text>
<text x="223.3" y="70.9">A4-</text>
<text x="223.3" y="68.3">A4+</text>
<text x="59.7" y="73.4">D3B+</text>
<text x="59.7" y="75.9">D3B-</text>
<text x="154.9" y="75.9">D2A-</text>
<text x="154.9" y="73.4">D2A+</text>
<text x="206.7" y="75.9">CLK+</text>
<text x="53.3" y="83.6">FCLK+</text>
<text x="59.7" y="78.5">D4A+</text>
<text x="59.7" y="81">D4A-</text>
<text x="148.6" y="83.6">LCLK+</text>
<text x="154.9" y="81">D2B-</text>
<text x="154.9" y="78.5">D2B+</text>
<text x="206.7" y="78.5">CLK-</text>
<text x="53.3" y="86.1">FCLK-</text>
<text x="59.7" y="88.6">D4B+</text>
<text x="148.6" y="88.6">FCLK+</text>
<text x="148.6" y="86.1">LCLK-</text>
<text x="53.3" y="93.7">CLK+</text>
<text x="59.7" y="91.2">D4B-</text>
<text x="148.6" y="91.2">FCLK-</text>
<text x="154.9" y="93.7">D3A+</text>
<text x="53.3" y="96.3">CLK-</text>
<text x="154.9" y="96.3">D3A-</text>
<text x="154.9" y="101.3">D3B-</text>
<text x="154.9" y="98.8">D3B+</text>
<text x="197.7" y="96.3">D4B+</text>
<text x="197.9" y="101.3">D4A+</text>
<text x="197.9" y="98.8">D4A-</text>
</g>
</svg>
